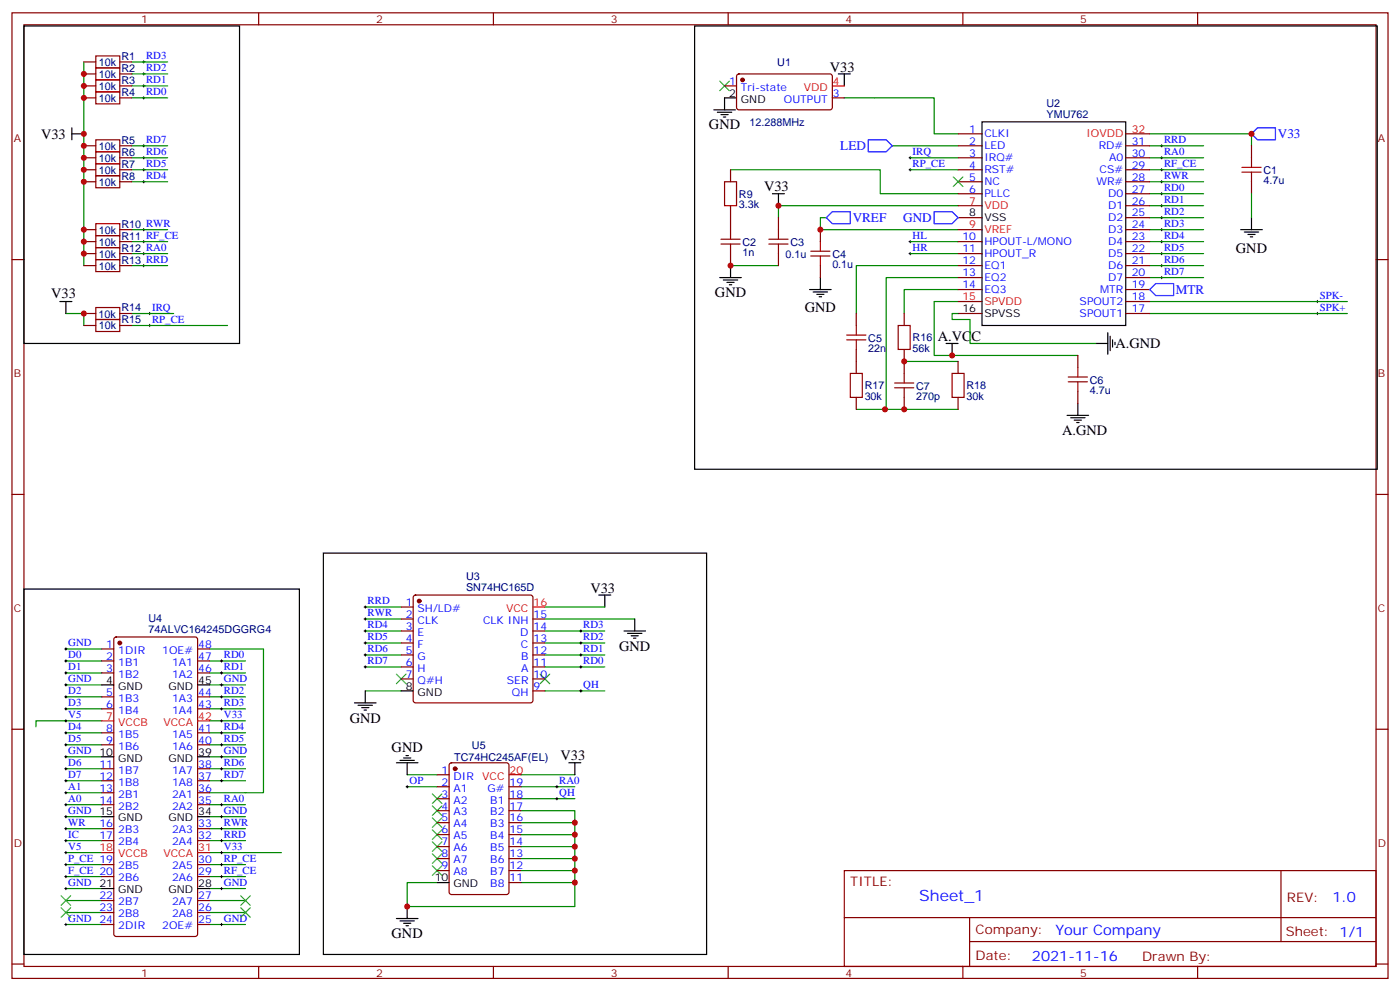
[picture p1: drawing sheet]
<svg xmlns="http://www.w3.org/2000/svg" width="412mm" height="292mm" viewBox="0 0 412 292" stroke-linecap="round" stroke-linejoin="round" font-family="sans-serif">
<g fill="none" stroke="#000" stroke-width=".29">
<path d="M42 18.2h.7M42.3 17.9v.7M42 21.8h.7M42 25.3h.7M42 28.8h.7M42.3 21.4v.7M42.3 24.9v.7M42.3 28.5v.7M42 42.9h.7M42 46.5h.7M42 50h.7M42 53.5h.7"/>
<path d="M42.3 42.6v.7M42.3 46.1v.7M42.3 49.6v.7M42.3 53.2v.7M267.8 46.5h.7M267.8 50h.7M268.1 46.1v.7M268.1 49.6v.7M341.8 42.9h.7M341.8 46.5h.7M341.8 50h.7M341.8 53.5h.7"/>
<path d="M341.8 57h.7M342.2 42.6v.7M342.2 46.1v.7M342.2 49.6v.7M342.2 53.2v.7M342.2 56.7v.7M42 78.2h.7M42 71.2h.7M42 67.6h.7M42 74.7h.7M42.3 67.3v.7M42.3 70.8v.7"/>
<path d="M42.3 74.3v.7M42.3 77.9v.7M267.8 71.2h.7M267.8 74.7h.7M268.1 70.8v.7M268.1 74.3v.7M341.8 78.2h.7M341.8 71.2h.7M341.8 67.6h.7M341.8 74.7h.7M341.8 64.1h.7M341.8 60.6h.7"/>
<path d="M342.2 60.2v.7M342.2 63.7v.8M342.2 67.3v.7M342.2 70.8v.7M342.2 74.3v.7M342.2 77.9v.7M43.7 95.8h.7M43.7 92.3h.7M44.1 92v.7M44.1 95.5v.7M341.8 81.7h.7M342.2 81.4v.7"/>
<path d="M387.7 92.3h.7M387.7 88.8h.7M388.1 88.4v.7M388.1 92v.7M107.2 178.8h.7M107.6 178.4v.7M19 191.1h.8M19 194.6h.8M19 198.2h.8M19.4 190.7v.8M19.4 194.3v.7M19.4 197.8v.7"/>
<path d="M64.9 194.6h.7M64.9 198.2h.7M65.3 194.3v.7M65.3 197.8v.7M107.2 196.4h.7M107.2 192.9h.7M107.2 189.3h.7M107.2 185.8h.7M107.2 182.3h.7M107.6 181.9v.7M107.6 185.5v.7M107.6 189v.7"/>
<path d="M107.6 192.5v.7M107.6 196v.7M170.7 196.4h.7M170.7 192.9h.7M170.7 189.3h.7M170.7 185.8h.7M171.1 185.5v.7M171.1 189v.7M171.1 192.5v.7M171.1 196v.7M19 212.3h.8M19 201.7h.8"/>
<path d="M19 205.2h.8M19 208.7h.8M19 215.8h.8M19 219.3h.8M19.4 201.3v.7M19.4 204.9v.7M19.4 208.4v.7M19.4 211.9v.7M19.4 215.4v.7M19.4 219v.7M64.9 212.3h.7M64.9 201.7h.7"/>
<path d="M64.9 205.2h.7M64.9 208.7h.7M64.9 215.8h.7M64.9 219.3h.7M65.3 201.3v.7M65.3 204.9v.7M65.3 208.4v.7M65.3 211.9v.7M65.3 215.4v.7M65.3 219v.7M170.7 203.4h.7M171.1 203.1v.7"/>
<path d="M19 222.8h.8M19 226.4h.8M19 229.9h.8M19 233.4h.8M19 237h.8M19.4 222.5v.7M19.4 226v.7M19.4 229.6v.7M19.4 233.1v.7M19.4 236.6v.7M64.9 222.8h.7M64.9 226.4h.7"/>
<path d="M64.9 229.9h.7M64.9 237h.7M65.3 222.5v.7M65.3 226v.7M65.3 229.6v.7M65.3 236.6v.7M119.6 231.7h.7M119.9 231.3v.7M163.7 235.2h.7M163.7 231.7h.7M164 231.3v.7M164 234.8v.7"/>
<path d="M19 251.1h.8M19 240.5h.8M19 244h.8M19 254.6h.8M19 258.1h.8M19 247.5h.8M19.4 240.1v.7M19.4 243.7v.7M19.4 247.2v.7M19.4 250.7v.7M19.4 254.2v.8M19.4 257.8v.7"/>
<path d="M64.9 251.1h.7M64.9 240.5h.7M64.9 244h.7M64.9 254.6h.7M64.9 258.1h.7M64.9 247.5h.7M65.3 240.1v.7M65.3 243.7v.7M65.3 247.2v.7M65.3 250.7v.7M65.3 254.2v.8M65.3 257.8v.7"/>
<path d="M19 261.7h.8M19 272.2h.8M19.4 261.3v.7M19.4 271.9v.7M64.9 261.7h.7M64.9 272.2h.7M65.3 261.3v.7M65.3 271.9v.7"/>
</g>
<g fill="none" stroke="#008700" stroke-width=".35">
<path d="M24.7 18.2v60M38.8 18.2h10.6M38.8 25.3h10.6M38.8 28.8h10.6M38.8 21.8h10.6M248.7 28.8h26.5v10.6h7M338.7 39.4h30v3.5M38.8 53.5h10.6M38.8 50h10.6M38.8 46.5h10.6M38.8 42.9h10.6M215.2 50h44.1v7h22.9"/>
<path d="M262.8 42.9h19.4M268.1 50h14.1M268.1 46.5h14.1M338.7 50h15.8M338.7 46.5h15.8M338.7 42.9h15.8M338.7 57h15.8M338.7 53.5h15.8M368.7 57v7.1M38.8 78.2h10.6M38.8 71.2h10.6M38.8 74.7h10.6"/>
<path d="M38.8 67.6h10.6M215.2 78.2h14.1M243.4 64.1h-1.7v3.5h40.5M268.1 71.2h14.1M268.1 74.7h14.1M282.2 60.6h-52.9v3.5M282.2 78.2h-30v14.1M338.7 78.2h15.8M338.7 71.2h15.8M338.7 74.7h15.8M338.7 67.6h15.8M338.7 64.1h15.8"/>
<path d="M338.7 60.6h15.8M19.4 92.3h5.3v3.5M38.8 95.8h28.2M38.8 92.3h12.4M282.2 88.8h-7v15.9h42.3M282.2 85.3h-15.9v7M282.2 81.7h-21.1v38.8h-8.9M282.2 92.3h-1.7v1.8h5.3v7h37M338.7 92.3h58.2M338.7 88.8h58.2M338.7 81.7h15.8M266.3 106.4h15.9"/>
<path d="M260.7 120.5h21.5M107.6 178.8h10.6M160.5 178.8h17.7M19.4 194.6h10.6M19.4 198.2h10.6M19.4 191.1h10.6M61.7 191.1h15.9v42.3h-15.9M61.7 194.6h10.6M61.7 198.2h10.6M107.6 182.3h10.6M107.6 185.8h10.6M107.6 189.3h10.6"/>
<path d="M107.6 192.9h10.6M107.6 196.4h10.6M160.5 182.3h26.5M160.5 185.8h17.7M160.5 189.3h17.7M160.5 192.9h17.7M160.5 196.4h17.7M19.4 205.2h10.6M19.4 208.7h10.6M19.4 215.8h10.6M19.4 219.3h10.6M19.4 201.7h10.6"/>
<path d="M30 212.3h-19.4v1.7M61.7 205.2h10.6M61.7 208.7h10.6M61.7 215.8h10.6M61.7 219.3h10.6M61.7 201.7h10.6M61.7 212.3h10.6M107.6 203.4h10.6M160.5 203.4h17.7M19.4 226.4h10.6M19.4 229.9h10.6M19.4 222.8h10.6"/>
<path d="M19.4 233.4h10.6M19.4 237h10.6M61.7 226.4h10.6M61.7 229.9h10.6M61.7 222.8h10.6M61.7 237h10.6M119.9 228.1h8.9M119.9 231.7h8.9M153.5 238.7h15.8v3.6M153.5 228.1h15.8M153.5 231.7h15.8M153.5 235.2h15.8"/>
<path d="M19.4 240.5h10.6M19.4 244h10.6M19.4 247.5h10.6M19.4 251.1h10.6M19.4 254.6h10.6M19.4 258.1h10.6M61.7 251.1h21.2M61.7 240.5h10.6M61.7 244h10.6M61.7 247.5h10.6M61.7 254.6h10.6M61.7 258.1h10.6"/>
<path d="M128.8 259.9h-8.9v7h49.4v-7M153.5 242.3h15.8v17.6M153.5 245.8h15.8M153.5 249.3h15.8M153.5 252.8h15.8M153.5 256.4h15.8M153.5 259.9h15.8M19.4 261.7h10.6M19.4 265.2h10.6M19.4 268.7h10.6M19.4 272.2h10.6M61.7 261.7h10.6"/>
<path d="M61.7 265.2h10.6M61.7 268.7h10.6M61.7 272.2h10.6"/>
</g>
<path d="M368.7 39.4l1.7-1.8h5.3v3.6h-5.3zM255.8 41.2h5.3l1.7 1.7-1.7 1.8h-5.3zM243.4 64.1l1.8-1.8h5.3v3.6h-5.3zM275.2 62.3h5.3l1.7 1.8-1.7 1.8h-5.3zM338.7 85.3l1.7-1.8h5.3v3.5h-5.3z" fill="none" stroke="#00f" stroke-width=".35"/>
<g fill="none" stroke="#870000" stroke-width=".35">
<path d="M3.5 3.8h405.4v284.3h-405.4zM7.1 7.3h398.2v277.3h-398.2zM24.7 18.2h3.5M35.3 18.2h3.5M76.2 3.8v3.5M145.3 3.8v3.5M214.5 3.8v3.5M283.6 3.8v3.5M352.8 3.8v3.5M24.7 21.8h3.5M24.7 25.3h3.5M24.7 28.8h3.5"/>
<path d="M35.3 21.8h3.5M35.3 25.3h3.5M35.3 28.8h3.5M213.4 25.3h3.6M217.2 22l.5-.2h27l.5 .7-.1 9.4-.6 .4h-27.1l-.4-.7v-9.1zM245.2 28.8h3.5M282.2 39.4h7.1M331.6 39.4h7.1M24.7 42.9h3.5M24.7 46.5h3.5M24.7 50h3.5M24.7 53.5h3.5"/>
<path d="M35.3 42.9h3.5M35.3 46.5h3.5M35.3 50h3.5M35.3 53.5h3.5M215.2 50v3.5M282.2 42.9h7.1M282.2 46.5h7.1M282.2 50h7.1M282.2 53.5h7.1M282.2 57h7.1M331.6 42.9h7.1M331.6 46.5h7.1"/>
<path d="M331.6 50h7.1M331.6 53.5h7.1M331.6 57h7.1M368.7 42.9v3.6M368.7 53.5v3.5M3.5 76.4h3.6M24.7 67.6h3.5M24.7 71.2h3.5M24.7 74.7h3.5M24.7 78.2h3.5M35.3 67.6h3.5M35.3 71.2h3.5"/>
<path d="M35.3 74.7h3.5M35.3 78.2h3.5M215.2 60.6v7M215.2 74.7v3.5M229.3 64.1v3.5M229.3 74.7v3.5M241.7 67.6v3.6M241.7 78.2v3.5M282.2 60.6h7.1M282.2 64.1h7.1M282.2 67.6h7.1M282.2 71.2h7.1"/>
<path d="M282.2 74.7h7.1M282.2 78.2h7.1M331.6 60.6h7.1M331.6 64.1h7.1M331.6 67.6h7.1M331.6 71.2h7.1M331.6 74.7h7.1M331.6 78.2h7.1M405.3 76.4h3.6M24.7 92.3h3.5M24.7 95.8h3.5M35.3 92.3h3.5"/>
<path d="M35.3 95.8h3.5M252.2 92.3v3.5M266.3 92.3v3.5M282.2 81.7h7.1M282.2 85.3h7.1M282.2 88.8h7.1M282.2 92.3h7.1M331.6 81.7h7.1M331.6 85.3h7.1M331.6 88.8h7.1M331.6 92.3h7.1M252.2 102.9v7.1"/>
<path d="M252.2 117v3.5M266.3 102.9v7.1M266.3 117v3.5M282.2 106.4v3.6M282.2 117v3.5M317.5 104.7v3.5M317.5 115.3v3.5M3.5 145.6h3.6M405.3 145.6h3.6M118.2 178.8h3.5M121.9 175.4l.5-.2h33.9l.5 .2 .2 .5v30.4l-.2 .5-.5 .2h-33.9l-.5-.3-.2-.4v-30.4zM30 191.1h3.5"/>
<path d="M30 194.6h3.5M30 198.2h3.5M33.7 187.8l.5-.2h23.3l.7 .4v87.1l-.5 .6-23.5 .1-.6-.5-.1-87zM58.2 191.1h3.5M58.2 194.6h3.5M58.2 198.2h3.5M118.2 182.3h3.5M118.2 185.8h3.5M118.2 189.3h3.5M118.2 192.9h3.5M118.2 196.4h3.5M118.2 199.9h3.5"/>
<path d="M157 182.3h3.5M157 185.8h3.5M157 189.3h3.5M157 192.9h3.5M157 196.4h3.5M157 199.9h3.5M3.5 214.7h3.6M30 205.2h3.5M30 208.7h3.5M30 215.8h3.5M30 219.3h3.5M58.2 205.2h3.5"/>
<path d="M58.2 208.7h3.5M58.2 215.8h3.5M58.2 219.3h3.5M157 203.4h3.5M405.3 214.7h3.6M30 226.4h3.5M30 229.9h3.5M30 233.4h3.5M30 237h3.5M58.2 226.4h3.5M58.2 229.9h3.5M58.2 233.4h3.5"/>
<path d="M58.2 237h3.5M128.8 228.1h3.5M128.8 231.7h3.5M128.8 235.2h3.5M128.8 238.7h3.5M132.5 224.8l.5-.2h16.2l.7 .4v37.7l-.4 .7h-16.5l-.7-.4v-37.7zM149.9 231.7h3.6M149.9 235.2h3.6M149.9 238.7h3.6M30 244h3.5M30 247.5h3.5M30 254.6h3.5"/>
<path d="M30 258.1h3.5M58.2 244h3.5M58.2 247.5h3.5M58.2 254.6h3.5M58.2 258.1h3.5M128.8 242.3h3.5M128.8 245.8h3.5M128.8 249.3h3.5M128.8 252.8h3.5M128.8 256.4h3.5M149.9 242.3h3.6M149.9 245.8h3.6"/>
<path d="M149.9 249.3h3.6M149.9 252.8h3.6M149.9 256.4h3.6M149.9 259.9h3.6M248.7 256.4h156.6v28.2h-156.6zM377.3 256.4v20.9M30 265.2h3.5M30 268.7h3.5M30 272.2h3.5M58.2 265.2h3.5M58.2 268.7h3.5M58.2 272.2h3.5"/>
<path d="M248.7 270.2h156.5M285.6 277.3h119.6M285.6 270.2v14.1M3.5 283.9h3.6M76.2 284.6v3.5M145.3 284.6v3.5M214.5 284.6v3.5M283.6 284.6v3.5M352.8 284.6v3.5M405.3 283.9h3.6"/>
</g>
<g fill="none" stroke="#000" stroke-width=".35">
<path d="M7.1 7.7h63.5v93.4h-63.5zM204.6 7.7h201.1v130.5h-201.1zM21.2 39.4h3.5M21.2 37.6v3.6M210.3 32.3h6.3M211.3 33.1h4.2M212.4 33.8h2.1M213.1 34.5h.7M217 28.8h-3.6v3.5M246.9 21.8h3.6M248.7 21.8v3.5M289.3 35.9h42.3v59.9h-42.3z"/>
<path d="M227.5 57h3.6M229.3 57v3.6M215.2 78.2v3.5M365.5 67.6h6.3M366.5 68.3h4.3M367.6 69h2.1M368.3 69.7h.7M368.7 64.1v3.5M17.6 88.8h3.6M19.4 88.8v3.5M212 81.7h6.4M213.1 82.4h4.2"/>
<path d="M214.1 83.1h2.2M214.8 83.9h.7M238.5 85.3h6.3M239.5 86h4.3M240.6 86.7h2.1M241.3 87.4h.7M241.7 81.7v3.6M326.3 98v6.3M327 99v4.3M278.7 101.1h3.5M280.5 101.1v3.6M317.5 118.8v3.5"/>
<path d="M322.8 101.1h3.5M327.7 100.1v2.1M328.4 100.8v.7M314.3 122.3h6.4M315.4 123h4.2M316.4 123.7h2.2M317.1 124.4h.8M7.1 173.5h81.1v107.6h-81.1zM95.2 162.9h112.9v118.2h-112.9zM176.4 175.2h3.5M178.2 175.2v3.6M183.8 185.8h6.3"/>
<path d="M184.9 186.5h4.2M185.9 187.2h2.1M186.6 187.9h.7M187 182.3v3.5M30 201.7h3.5M58.2 201.7h3.5M104.4 207h6.4M105.5 207.7h4.2M106.5 208.4h2.2M107.2 209.1h.7M107.6 203.4v3.6M118.2 203.4h3.5"/>
<path d="M30 222.8h3.5M58.2 222.8h3.5M116.8 224.6h6.3M117.8 223.9h4.3M118.9 223.2h2.1M119.6 222.5h.7M119.9 224.6v3.5M167.6 224.6h3.5M169.3 224.6v3.5M30 240.5h3.5M58.2 240.5h3.5M128.8 259.9h3.5"/>
<path d="M30 261.7h3.5M58.2 261.7h3.5M116.8 270.5h6.3M117.8 271.2h4.3M118.9 271.9h2.1M119.6 272.6h.7M119.9 266.9v3.6"/>
</g>
<g fill="none" stroke="#3c3" stroke-width=".35">
<path d="M212 23.9l2.8 2.8M214.8 23.9l-2.8 2.8M280.8 52.1l2.8 2.8M283.6 52.1l-2.8 2.8M116.8 198.5l2.8 2.8M119.6 198.5l-2.8 2.8M159.1 198.5l2.8 2.8M161.9 198.5l-2.8 2.8M127.4 237.3l2.8 2.8M127.4 233.8l2.8 2.8M130.2 237.3l-2.8 2.8M130.2 233.8l-2.8 2.8"/>
<path d="M127.4 255l2.8 2.8M127.4 251.4l2.8 2.8M127.4 247.9l2.8 2.8M127.4 244.4l2.8 2.8M127.4 240.8l2.8 2.9M130.2 255l-2.8 2.8M130.2 251.4l-2.8 2.8M130.2 247.9l-2.8 2.8M130.2 244.4l-2.8 2.8M130.2 240.8l-2.8 2.9M18 263.8l2.8 2.8M18 267.3l2.8 2.8"/>
<path d="M20.8 263.8l-2.8 2.8M20.8 267.3l-2.8 2.8M70.9 267.3l2.8 2.8M70.9 263.8l2.8 2.8M73.7 267.3l-2.8 2.8M73.7 263.8l-2.8 2.8"/>
</g>
<g fill="#870000" stroke="#870000" stroke-width=".35">
<circle cx="123.5" cy="177" r=".53"/>
<circle cx="134.1" cy="226.4" r=".53"/>
<circle cx="35.3" cy="189.3" r=".53"/>
<circle cx="218.7" cy="23.5" r=".53"/>
</g>
<path d="M245.2 25.3h3.5M157 178.8h3.5M30 212.3h3.5M58.2 212.3h3.5M149.9 228.1h3.6M30 251.1h3.5M58.2 251.1h3.5" fill="none" stroke="#f00" stroke-width=".35"/>
<g fill="none" stroke="#a10000" stroke-width=".35">
<path d="M28.2 16.5h7.1v3.5h-7.1zM28.2 20h7.1v3.5h-7.1zM28.2 23.5h7.1v3.6h-7.1zM28.2 27.1h7.1v3.5h-7.1zM28.2 51.8h7.1v3.5h-7.1zM28.2 48.2h7.1v3.6h-7.1zM28.2 44.7h7.1v3.5h-7.1zM28.2 41.2h7.1v3.5h-7.1zM213.4 53.5h3.6v7.1h-3.6zM365.8 50.7h5.7M365.8 49.3h5.7M368.7 46.5v2.8"/>
<path d="M368.7 50.7v2.8M28.2 76.4h7.1v3.6h-7.1zM28.2 72.9h7.1v3.5h-7.1zM28.2 69.4h7.1v3.5h-7.1zM28.2 65.9h7.1v3.5h-7.1zM212.4 71.9h5.6M212.4 70.4h5.6M215.2 67.6v2.8M215.2 71.9v2.8M226.5 71.9h5.6M226.5 70.4h5.6M229.3 67.6v2.8"/>
<path d="M229.3 71.9v2.8M238.8 75.4h5.7M238.8 74h5.7M241.7 71.2v2.8M241.7 75.4v2.8M28.2 94.1h7.1v3.5h-7.1zM28.2 90.6h7.1v3.5h-7.1zM249.4 98.7h5.7M252.2 95.8v2.9M264.6 95.8h3.5v7.1h-3.5zM249.4 100.1h5.7M250.5 110h3.5v7h-3.5z"/>
<path d="M252.2 100.1v2.8M263.5 114.2h5.7M263.5 112.8h5.7M266.3 110v2.8M266.3 114.2v2.8M280.5 110h3.5v7h-3.5zM314.7 112.4h5.6M314.7 111h5.6M317.5 108.2v2.8M317.5 112.4v2.9"/>
</g>
<g fill="#c00">
<circle cx="24.7" cy="39.4" r=".88"/>
<circle cx="280.5" cy="104.7" r=".88"/>
<circle cx="260.7" cy="120.5" r=".88"/>
<circle cx="169.3" cy="245.8" r=".88"/>
<circle cx="169.3" cy="249.3" r=".88"/>
<circle cx="169.3" cy="252.8" r=".88"/>
<circle cx="169.3" cy="256.4" r=".88"/>
<circle cx="169.3" cy="259.9" r=".88"/>
<circle cx="119.9" cy="266.9" r=".88"/>
<circle cx="169.3" cy="242.3" r=".88"/>
<circle cx="24.7" cy="21.8" r=".88"/>
<circle cx="24.7" cy="25.3" r=".88"/>
<circle cx="24.7" cy="28.8" r=".88"/>
<circle cx="24.7" cy="53.5" r=".88"/>
<circle cx="24.7" cy="50" r=".88"/>
<circle cx="24.7" cy="46.5" r=".88"/>
<circle cx="24.7" cy="42.9" r=".88"/>
<circle cx="24.7" cy="74.7" r=".88"/>
<circle cx="24.7" cy="71.2" r=".88"/>
<circle cx="24.7" cy="67.6" r=".88"/>
<circle cx="24.7" cy="92.3" r=".88"/>
<circle cx="368.7" cy="39.4" r=".88"/>
<circle cx="229.3" cy="60.6" r=".88"/>
<circle cx="215.2" cy="78.2" r=".88"/>
<circle cx="266.3" cy="120.5" r=".88"/>
<circle cx="266.3" cy="106.4" r=".88"/>
<circle cx="241.7" cy="67.6" r=".88"/>
</g>
<text font-size="4.6" fill="#00f" x="270.8" y="265.4">Sheet_1</text>
<g font-size="4.2">
<text x="244.5" y="21.1">V33</text>
<text x="12.1" y="40.8">V33</text>
<text x="208.8" y="38">GND</text>
<text x="225.1" y="56.3">V33</text>
<text x="364.1" y="74.4">GND</text>
<text x="15.1" y="87.6">V33</text>
<text x="210.6" y="87.4">GND</text>
<text x="237.1" y="92">GND</text>
<text x="276.2" y="100.4">A.VCC</text>
<text x="328.6" y="102.6">A.GND</text>
<text x="312.9" y="128">A.GND</text>
<text x="173.9" y="174.5">V33</text>
<text x="182.4" y="191.8">GND</text>
<text x="103" y="213">GND</text>
<text x="115.4" y="221.4">GND</text>
<text x="165.1" y="223.9">V33</text>
<text x="115.4" y="276.1">GND</text>
</g>
<g font-size="4.2" fill="#00f">
<text x="392.5" y="265.6">1.0</text>
<text x="310.9" y="275.2">Your Company</text>
<text x="304" y="283">2021-11-16</text>
</g>
<g font-size="3.9" fill="#00f">
<text x="376.4" y="40.7">V33</text>
<text x="247.5" y="44.2">LED</text>
<text x="251.2" y="65.4">VREF</text>
<text x="266.1" y="65.4">GND</text>
<text x="346.3" y="86.6">MTR</text>
</g>
<g font-size="3.9" fill="#800">
<text x="250.5" y="260.9">TITLE:</text>
<text x="379.1" y="265.6">REV:</text>
<text x="287.4" y="275.1">Company:</text>
<text x="378.7" y="275.8">Sheet: 1/1</text>
<text x="287.4" y="282.8">Date:</text>
<text x="336.4" y="282.9">Drawn By:</text>
</g>
<g font-size="3.2" fill="#800">
<text x="41.6" y="6.8">1</text>
<text x="110.8" y="6.8">2</text>
<text x="179.9" y="6.8">3</text>
<text x="249.1" y="6.8">4</text>
<text x="318.2" y="6.8">5</text>
<text x="4.1" y="41.9">A</text>
<text x="405.9" y="41.9">A</text>
<text x="4.1" y="111">B</text>
<text x="405.9" y="111">B</text>
<text x="4.1" y="180.2">C</text>
<text x="405.9" y="180.2">C</text>
<text x="4.1" y="249.3">D</text>
<text x="405.9" y="249.3">D</text>
<text x="41.6" y="287.6">1</text>
<text x="110.8" y="287.6">2</text>
<text x="179.9" y="287.6">3</text>
<text x="249.1" y="287.6">4</text>
<text x="318.2" y="287.6">5</text>
</g>
<g font-size="3.2" fill="#000080">
<text x="35.8" y="17.6">R1</text>
<text x="29.1" y="19.4">10k</text>
<text x="29.1" y="22.9">10k</text>
<text x="35.8" y="21.2">R2</text>
<text x="229" y="19.4">U1</text>
<text x="29.1" y="26.4">10k</text>
<text x="29.1" y="30">10k</text>
<text x="35.8" y="24.7">R3</text>
<text x="35.8" y="28.2">R4</text>
<text x="308.3" y="34.7">YMU762</text>
<text x="308.3" y="31.6">U2</text>
<text x="220.8" y="37">12.288MHz</text>
<text x="29.1" y="47.6">10k</text>
<text x="29.1" y="44.1">10k</text>
<text x="35.8" y="45.8">R6</text>
<text x="35.8" y="42.3">R5</text>
<text x="29.1" y="51.1">10k</text>
<text x="35.8" y="52.9">R8</text>
<text x="35.8" y="49.4">R7</text>
<text x="372.2" y="51.2">C1</text>
<text x="29.1" y="54.7">10k</text>
<text x="217.7" y="58.2">R9</text>
<text x="372.2" y="54.3">4.7u</text>
<text x="217.7" y="61.3">3.3k</text>
<text x="29.1" y="68.8">10k</text>
<text x="35.8" y="70.5">R11 RF_CE</text>
<text x="35.8" y="67">R10 RWR</text>
<text x="29.1" y="75.8">10k</text>
<text x="29.1" y="72.3">10k</text>
<text x="35.8" y="77.6">R13 RRD</text>
<text x="35.8" y="74.1">R12 RA0</text>
<text x="218.7" y="75.4">1n</text>
<text x="218.7" y="72.4">C2</text>
<text x="231.4" y="75.8">0.1u</text>
<text x="232.8" y="72.4">C3</text>
<text x="245.2" y="75.9">C4</text>
<text x="29.1" y="79.4">10k</text>
<text x="245.2" y="79">0.1u</text>
<text x="29" y="93.5">10k</text>
<text x="35.8" y="95.2">R15</text>
<text x="35.8" y="91.7">R14</text>
<text x="29.1" y="97">10k</text>
<text x="255.8" y="100.6">C5</text>
<text x="268.8" y="100.5">R16</text>
<text x="255.8" y="103.7">22n</text>
<text x="268.8" y="103.7">56k</text>
<text x="321" y="112.9">C6</text>
<text x="254.7" y="117.8">30k</text>
<text x="254.7" y="114.6">R17</text>
<text x="269.9" y="117.8">270p</text>
<text x="269.9" y="114.7">C7</text>
<text x="284.7" y="117.8">30k</text>
<text x="284.7" y="114.6">R18</text>
<text x="321" y="116">4.7u</text>
<text x="137.3" y="174">SN74HC165D</text>
<text x="137.3" y="170.8">U3</text>
<text x="43.8" y="183.2">U4</text>
<text x="43.8" y="186.3">74ALVC164245DGGRG4</text>
<text x="139" y="220.4">U5</text>
<text x="133.8" y="224">TC74HC245AF(EL)</text>
</g>
<g font-size="3.2" fill="#00f">
<text x="43" y="17.4">RD3</text>
<text x="43" y="20.9">RD2</text>
<text x="43" y="24.4">RD1</text>
<text x="43" y="27.9">RD0</text>
<text x="214.8" y="24.9">1</text>
<text x="218.3" y="26.7">Tri-state</text>
<text x="245.4" y="28.5">3</text>
<text x="230.9" y="30.2">OUTPUT</text>
<text x="285.5" y="39.1">1</text>
<text x="290" y="40.5">CLKI</text>
<text x="43" y="42.1">RD7</text>
<text x="43" y="45.6">RD6</text>
<text x="268.8" y="45.6">IRQ</text>
<text x="285.5" y="42.6">2</text>
<text x="285.5" y="46.1">3</text>
<text x="290" y="44">LED</text>
<text x="290" y="47.5">IRQ#</text>
<text x="323.7" y="44">RD#</text>
<text x="326.7" y="47.5">A0</text>
<text x="333.4" y="46.1">30</text>
<text x="333.4" y="42.6">31</text>
<text x="342.9" y="45.6">RA0</text>
<text x="342.9" y="42.1">RRD</text>
<text x="43" y="49.1">RD5</text>
<text x="43" y="52.6">RD4</text>
<text x="268.8" y="49.1">RP_CE</text>
<text x="285.5" y="49.6">4</text>
<text x="285.5" y="53.2">5</text>
<text x="290" y="51">RST#</text>
<text x="323.9" y="51">CS#</text>
<text x="333.4" y="53.2">28</text>
<text x="333.4" y="49.6">29</text>
<text x="342.9" y="52.6">RWR</text>
<text x="342.9" y="49.1">RF_CE</text>
<text x="285.5" y="56.7">6</text>
<text x="290" y="54.6">NC</text>
<text x="290" y="58.1">PLLC</text>
<text x="323" y="54.6">WR#</text>
<text x="326.4" y="58.1">D0</text>
<text x="333.4" y="56.7">27</text>
<text x="342.9" y="59.7">RD1</text>
<text x="342.9" y="56.2">RD0</text>
<text x="326.4" y="65.2">D2</text>
<text x="326.4" y="61.6">D1</text>
<text x="333.4" y="63.7">25</text>
<text x="333.4" y="60.2">26</text>
<text x="342.9" y="63.2">RD2</text>
<text x="268.8" y="70.3">HL</text>
<text x="283.5" y="70.8">10</text>
<text x="326.4" y="68.7">D3</text>
<text x="333.4" y="70.8">23</text>
<text x="333.4" y="67.3">24</text>
<text x="342.9" y="70.3">RD4</text>
<text x="342.9" y="66.7">RD3</text>
<text x="268.8" y="73.8">HR</text>
<text x="283.5" y="74.3">11</text>
<text x="283.5" y="77.9">12</text>
<text x="290" y="72.2">HPOUT-L/MONO</text>
<text x="290" y="75.7">HPOUT_R</text>
<text x="326.4" y="75.7">D5</text>
<text x="326.4" y="72.2">D4</text>
<text x="333.4" y="77.9">21</text>
<text x="333.4" y="74.3">22</text>
<text x="342.9" y="77.3">RD6</text>
<text x="342.9" y="73.8">RD5</text>
<text x="283.5" y="81.4">13</text>
<text x="290" y="79.3">EQ1</text>
<text x="290" y="82.8">EQ2</text>
<text x="326.4" y="82.8">D7</text>
<text x="326.4" y="79.3">D6</text>
<text x="333.4" y="81.4">20</text>
<text x="342.9" y="80.9">RD7</text>
<text x="283.5" y="84.9">14</text>
<text x="290" y="86.3">EQ3</text>
<text x="318" y="89.9">SPOUT2</text>
<text x="324.1" y="86.3">MTR</text>
<text x="333.4" y="88.4">18</text>
<text x="333.4" y="84.9">19</text>
<text x="388.8" y="87.9">SPK-</text>
<text x="44.8" y="95">RP_CE</text>
<text x="44.8" y="91.4">IRQ</text>
<text x="318" y="93.4">SPOUT1</text>
<text x="333.4" y="92">17</text>
<text x="388.8" y="91.4">SPK+</text>
<text x="108.3" y="177.9">RRD</text>
<text x="119.5" y="178.4">1</text>
<text x="108.3" y="184.9">RD4</text>
<text x="108.3" y="181.4">RWR</text>
<text x="119.5" y="181.9">2</text>
<text x="119.5" y="185.5">3</text>
<text x="123" y="180.2">SH/LD#</text>
<text x="123" y="183.7">CLK</text>
<text x="142.3" y="183.7">CLK INH</text>
<text x="157.2" y="185.5">14</text>
<text x="157.2" y="181.9">15</text>
<text x="171.8" y="184.9">RD3</text>
<text x="20.1" y="190.2">GND</text>
<text x="31.3" y="190.7">1</text>
<text x="58.4" y="190.7">48</text>
<text x="108.3" y="188.5">RD5</text>
<text x="108.3" y="192">RD6</text>
<text x="119.5" y="189">4</text>
<text x="123" y="187.2">E</text>
<text x="123" y="190.7">F</text>
<text x="153.2" y="187.2">D</text>
<text x="153.5" y="190.7">C</text>
<text x="157.2" y="189">13</text>
<text x="171.8" y="192">RD1</text>
<text x="171.8" y="188.5">RD2</text>
<text x="20.1" y="193.7">D0</text>
<text x="20.1" y="197.3">D1</text>
<text x="31.3" y="194.3">2</text>
<text x="31.3" y="197.8">3</text>
<text x="34.8" y="192.5">1DIR</text>
<text x="34.8" y="196">1B1</text>
<text x="47.8" y="192.5">1OE#</text>
<text x="50.7" y="196">1A1</text>
<text x="58.4" y="197.8">46</text>
<text x="58.4" y="194.3">47</text>
<text x="66" y="193.7">RD0</text>
<text x="66" y="197.3">RD1</text>
<text x="108.3" y="195.5">RD7</text>
<text x="119.5" y="192.5">5</text>
<text x="119.5" y="196">6</text>
<text x="123" y="194.3">G</text>
<text x="123" y="197.8">H</text>
<text x="153.5" y="194.3">B</text>
<text x="153.5" y="197.8">A</text>
<text x="157.2" y="196">11</text>
<text x="157.2" y="192.5">12</text>
<text x="171.8" y="195.5">RD0</text>
<text x="20.1" y="200.8">GND</text>
<text x="34.8" y="199.6">1B2</text>
<text x="50.7" y="199.6">1A2</text>
<text x="66" y="200.8">GND</text>
<text x="119.5" y="199.6">7</text>
<text x="123" y="201.3">Q#H</text>
<text x="149.3" y="201.3">SER</text>
<text x="157.2" y="203.1">9</text>
<text x="157.2" y="199.6">10</text>
<text x="171.8" y="202.6">QH</text>
<text x="20.1" y="204.3">D2</text>
<text x="20.1" y="207.9">D3</text>
<text x="31.3" y="204.9">5</text>
<text x="31.3" y="208.4">6</text>
<text x="34.8" y="206.6">1B3</text>
<text x="50.7" y="206.6">1A3</text>
<text x="58.4" y="208.4">43</text>
<text x="58.4" y="204.9">44</text>
<text x="66" y="204.3">RD2</text>
<text x="66" y="207.9">RD3</text>
<text x="150.8" y="204.9">QH</text>
<text x="20.1" y="211.4">V5</text>
<text x="20.1" y="214.9">D4</text>
<text x="31.3" y="215.4">8</text>
<text x="34.8" y="210.1">1B4</text>
<text x="50.7" y="210.1">1A4</text>
<text x="58.4" y="215.4">41</text>
<text x="66" y="211.4">V33</text>
<text x="66" y="214.9">RD4</text>
<text x="20.1" y="222">GND</text>
<text x="20.1" y="218.4">D5</text>
<text x="31.3" y="219">9</text>
<text x="34.8" y="217.2">1B5</text>
<text x="34.8" y="220.7">1B6</text>
<text x="50.7" y="220.7">1A6</text>
<text x="50.7" y="217.2">1A5</text>
<text x="58.4" y="219">40</text>
<text x="66" y="222">GND</text>
<text x="66" y="218.4">RD5</text>
<text x="20.1" y="225.5">D6</text>
<text x="29.3" y="226">11</text>
<text x="34.8" y="227.8">1B7</text>
<text x="50.7" y="227.8">1A7</text>
<text x="58.4" y="226">38</text>
<text x="66" y="225.5">RD6</text>
<text x="130.1" y="227.8">1</text>
<text x="20.1" y="229">D7</text>
<text x="20.1" y="232.6">A1</text>
<text x="29.3" y="229.6">12</text>
<text x="29.3" y="233.1">13</text>
<text x="34.8" y="231.3">1B8</text>
<text x="50.7" y="231.3">1A8</text>
<text x="58.4" y="233.1">36</text>
<text x="58.4" y="229.6">37</text>
<text x="66" y="229">RD7</text>
<text x="120.6" y="230.8">OP</text>
<text x="130.1" y="231.3">2</text>
<text x="133.6" y="229.6">DIR</text>
<text x="133.6" y="233.1">A1</text>
<text x="143.6" y="233.1">G#</text>
<text x="150.1" y="231.3">19</text>
<text x="164.7" y="230.8">RA0</text>
<text x="20.1" y="239.6">GND</text>
<text x="20.1" y="236.1">A0</text>
<text x="29.3" y="236.6">14</text>
<text x="34.8" y="234.8">2B1</text>
<text x="34.8" y="238.4">2B2</text>
<text x="50.7" y="238.4">2A2</text>
<text x="50.7" y="234.8">2A1</text>
<text x="58.4" y="236.6">35</text>
<text x="66" y="239.6">GND</text>
<text x="66" y="236.1">RA0</text>
<text x="130.1" y="234.8">3</text>
<text x="130.1" y="238.4">4</text>
<text x="133.6" y="236.6">A2</text>
<text x="144.4" y="236.6">B1</text>
<text x="150.1" y="238.4">17</text>
<text x="150.1" y="234.8">18</text>
<text x="164.7" y="234.3">QH</text>
<text x="20.1" y="243.1">WR</text>
<text x="29.3" y="243.7">16</text>
<text x="34.8" y="245.4">2B3</text>
<text x="50.7" y="245.4">2A3</text>
<text x="58.4" y="243.7">33</text>
<text x="66" y="243.1">RWR</text>
<text x="130.1" y="241.9">5</text>
<text x="130.1" y="245.4">6</text>
<text x="133.6" y="240.1">A3</text>
<text x="133.6" y="243.7">A4</text>
<text x="144.4" y="243.7">B3</text>
<text x="144.4" y="240.1">B2</text>
<text x="150.1" y="245.4">15</text>
<text x="150.1" y="241.9">16</text>
<text x="20.1" y="250.2">V5</text>
<text x="20.1" y="246.7">IC</text>
<text x="29.3" y="247.2">17</text>
<text x="34.8" y="249">2B4</text>
<text x="50.7" y="249">2A4</text>
<text x="58.4" y="247.2">32</text>
<text x="66" y="250.2">V33</text>
<text x="66" y="246.7">RRD</text>
<text x="130.1" y="249">7</text>
<text x="133.6" y="247.2">A5</text>
<text x="133.6" y="250.7">A6</text>
<text x="144.4" y="250.7">B5</text>
<text x="144.4" y="247.2">B4</text>
<text x="150.1" y="249">14</text>
<text x="20.1" y="253.7">P_CE 19</text>
<text x="20.1" y="257.2">F_CE 20</text>
<text x="34.8" y="256">2B5</text>
<text x="50.7" y="256">2A5</text>
<text x="58.4" y="257.8">29</text>
<text x="58.4" y="254.2">30</text>
<text x="66" y="253.7">RP_CE</text>
<text x="66" y="257.2">RF_CE</text>
<text x="130.1" y="252.5">8</text>
<text x="130.1" y="256">9</text>
<text x="133.6" y="254.2">A7</text>
<text x="133.6" y="257.8">A8</text>
<text x="144.4" y="257.8">B7</text>
<text x="144.4" y="254.2">B6</text>
<text x="150.1" y="256">12</text>
<text x="150.1" y="252.5">13</text>
<text x="20.1" y="260.8">GND</text>
<text x="34.8" y="259.5">2B6</text>
<text x="50.7" y="259.5">2A6</text>
<text x="66" y="260.8">GND</text>
<text x="144.4" y="261.3">B8</text>
<text x="150.1" y="259.5">11</text>
<text x="29.3" y="264.8">22</text>
<text x="29.3" y="268.4">23</text>
<text x="34.8" y="266.6">2B7</text>
<text x="50.7" y="266.6">2A7</text>
<text x="58.4" y="268.4">26</text>
<text x="58.4" y="264.8">27</text>
<text x="20.1" y="271.4">GND</text>
<text x="29.3" y="271.9">24</text>
<text x="34.8" y="270.1">2B8</text>
<text x="34.8" y="273.6">2DIR</text>
<text x="47.8" y="273.6">2OE#</text>
<text x="50.7" y="270.1">2A8</text>
<text x="58.4" y="271.9">25</text>
<text x="66" y="271.4">GND</text>
</g>
<g font-size="3.2">
<text x="214.8" y="28.5">2</text>
<text x="218.3" y="30.2">GND</text>
<text x="285.5" y="63.7">8</text>
<text x="290" y="65.2">VSS</text>
<text x="283.5" y="92">16</text>
<text x="290" y="93.4">SPVSS</text>
<text x="31.3" y="201.3">4</text>
<text x="34.8" y="203.1">GND</text>
<text x="49.6" y="203.1">GND</text>
<text x="58.4" y="201.3">45</text>
<text x="119.5" y="203.1">8</text>
<text x="123" y="204.9">GND</text>
<text x="29.3" y="222.5">10</text>
<text x="34.8" y="224.3">GND</text>
<text x="49.6" y="224.3">GND</text>
<text x="58.4" y="222.5">39</text>
<text x="29.3" y="240.1">15</text>
<text x="34.8" y="241.9">GND</text>
<text x="49.6" y="241.9">GND</text>
<text x="58.4" y="240.1">34</text>
<text x="29.3" y="261.3">21</text>
<text x="34.8" y="263.1">GND</text>
<text x="49.6" y="263.1">GND</text>
<text x="58.4" y="261.3">28</text>
<text x="128.1" y="259.5">10</text>
<text x="133.6" y="261.3">GND</text>
</g>
<g font-size="3.2" fill="#f00">
<text x="236.8" y="26.7">VDD</text>
<text x="245.4" y="24.9">4</text>
<text x="320" y="40.5">IOVDD</text>
<text x="333.4" y="39.1">32</text>
<text x="285.5" y="60.2">7</text>
<text x="290" y="61.6">VDD</text>
<text x="285.5" y="67.3">9</text>
<text x="290" y="68.7">VREF</text>
<text x="283.5" y="88.4">15</text>
<text x="290" y="89.9">SPVDD</text>
<text x="157.2" y="178.4">16</text>
<text x="149.1" y="180.2">VCC</text>
<text x="31.3" y="211.9">7</text>
<text x="34.8" y="213.7">VCCB</text>
<text x="48.1" y="213.7">VCCA</text>
<text x="58.4" y="211.9">42</text>
<text x="150.1" y="227.8">20</text>
<text x="142" y="229.6">VCC</text>
<text x="29.3" y="250.7">18</text>
<text x="58.4" y="250.7">31</text>
<text x="34.8" y="252.5">VCCB</text>
<text x="48.1" y="252.5">VCCA</text>
</g>
</svg>
